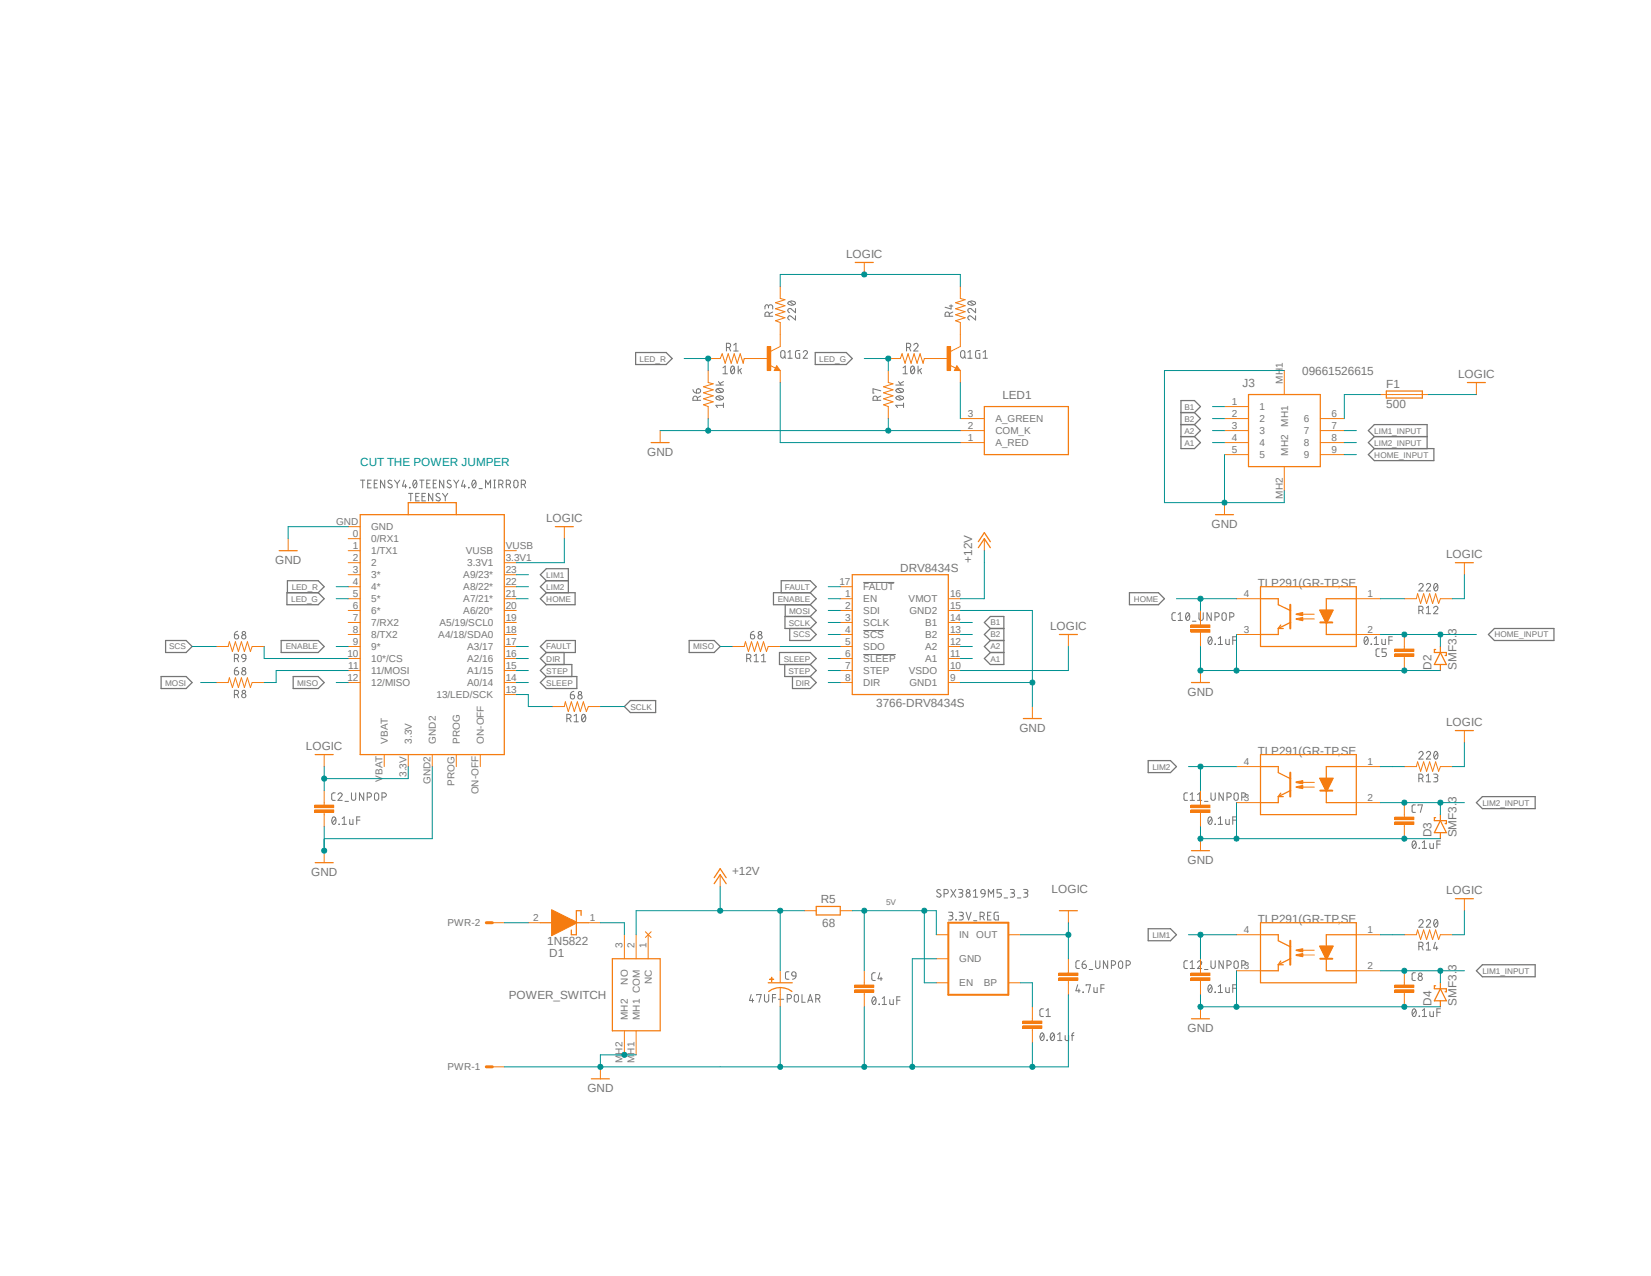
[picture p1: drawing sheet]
<svg xmlns="http://www.w3.org/2000/svg" width="279mm" height="216mm" viewBox="0 0 279 216" stroke-linecap="round" stroke-linejoin="round" font-family="sans-serif">
<path d="M27.1 41.5l236.1 143.8M263.2 41.5l-236.1 143.8" fill="none" stroke="#fff" stroke-width=".17"/>
<g fill="none" stroke="#757575" stroke-width=".17">
<path d="M122.9 58.8h.6a.37 .37 0 0 0 .1-.4 .37 .37 0 0 0-.3-.3h-.4v1.3M123.4 58.8l.3 .6M124.2 58.4l.3-.3v1.3M124.2 59.4h.7M130 51.9l.1-.2a.37 .37 0 0 1 .4-.1 .37 .37 0 0 1 .3 .3v.4M130 52.1v-.4l-.3-.1-.2 .3v.4M130.2 53.5l-.1-.5a.37 .37 0 0 0-.4-.2 .37 .37 0 0 0-.2 .4v.3h1.3M130.8 52.8l-.6 .3M132.2 59.5a.37 .37 0 0 1 .4-.2 .37 .37 0 0 1 .2 .3v.8l-.3 .2-.3-.2zM133.3 59.6l.4-.3v1.3M133.4 51.1h.1a.76 .76 0 0 1 1.1 .2 .8 .8 0 0 1-1.3 0zM133.6 51l.7 .6"/>
<path d="M134.6 53.4v.7l-.7-.5a.29 .29 0 0 0-.5 0 .35 .35 0 0 0 .2 .5M134.6 52.2v.7l-1-.7a.33 .33 0 0 0-.3 .5l.3 .2M135.3 59.3l-.6 .1-.1 .9 .2 .3h.5v-.7h-.2M135.9 59.6a.34 .34 0 0 1 .5-.3 .34 .34 0 0 1 .1 .6l-.6 .7h.8M153.4 58.8h.6a.37 .37 0 0 0 .1-.5 .37 .37 0 0 0-.3-.2h-.4v1.3M153.8 58.8l.3 .6M154.6 58.4a.36 .36 0 0 1 .6-.3 .36 .36 0 0 1 .1 .6l-.7 .7h.8M160.7 53.5l-.1-.5a.37 .37 0 0 0-.4-.2 .37 .37 0 0 0-.3 .4v.3h1.3M160.7 51.8h.5M161 51.6v.7l-1.1-.3M161.2 52.8l-.5 .3M162.6 59.5a.34 .34 0 0 1 .4-.2 .34 .34 0 0 1 .3 .3v.6a.36 .36 0 0 1-.4 .4 .36 .36 0 0 1-.3-.4z"/>
<path d="M163.8 59.6l.4-.3v1.3M163.8 51.1h.2a.82 .82 0 0 1 1.1 .2 .8 .8 0 0 1-1.3 0zM164.1 51l.7 .6M165.1 53.4v.7l-.7-.5a.35 .35 0 0 0-.6 0 .35 .35 0 0 0 .3 .5M165.1 52.2v.7l-.7-.6a.37 .37 0 0 0-.6 .1 .37 .37 0 0 0 .3 .5M165.8 59.3l-.7 .1v.9l.1 .3h.6v-.7h-.2M166.4 59.6l.4-.3v1.3M117.3 65.9v.3l.6 .3M117.9 65.9a.37 .37 0 0 1 .6 .1 .37 .37 0 0 1-.3 .5h-.3zM118 67.7l-.1-.5a.34 .34 0 0 0-.6 0v.5h1.3M118.6 67l-.6 .3M121.2 65.2h1.2"/>
<path d="M121.2 67.2l.1-.1a.8 .8 0 0 1 1.1 .2 .72 .72 0 0 1-1.2 0zM121.2 65.9l.1-.1a.76 .76 0 0 1 1.1 .3 .76 .76 0 0 1-1.2 0zM121.4 67.1l.7 .5M121.4 65.8l.7 .6M121.6 64.6l.4 .6M122.3 62.2l.4-.3v1.3M122.3 63.2h.8M122.4 68.6h-1.2l.2 .4M122.4 68.2v.8M122.4 64.6l-.6 .3M123.8 62l.2-.1a.8 .8 0 0 1 0 1.3 .84 .84 0 0 1-.2-1.2zM124.2 62.2l-.5 .7"/>
<path d="M124.9 61.9v1.3M125.2 62.6l.3 .6M125.5 62.4l-.6 .4M132.7 60.3l.3 .3M133.3 60.6h.8M148.5 67.7l-.1-.5a.37 .37 0 0 0-.4-.2 .37 .37 0 0 0-.3 .4v.3h1.4M149.1 66.1l-1.4-.3v.7h.2M149.1 67l-.6 .3M151.6 65.2h1.3M151.7 67.2l.1-.1a.84 .84 0 0 1 1.1 .2 .76 .76 0 0 1-1.3 0zM151.7 65.9l.1-.1a.79 .79 0 0 1 1.1 .3 .8 .8 0 0 1-1.3 0zM151.9 67.1l.7 .5"/>
<path d="M151.9 65.8l.7 .6M152.1 64.6l.4 .6M152.8 63.2h.7M152.8 62.2l.4-.3v1.3M152.9 68.6h-1.3l.3 .4M152.9 68.2v.8M152.9 64.6l-.6 .3M154.2 62.1l.2-.2a.76 .76 0 0 1 0 1.3 .82 .82 0 0 1-.2-1.1zM154.7 62.2l-.6 .7M155.4 61.9v1.3M155.6 62.6l.4 .6M156 62.4l-.6 .4"/>
<path d="M163.2 60.3l.2 .3M163.8 60.6h.7M166.4 60.6h.7M61 81.2h.7M61.4 81.2v1.3M62.2 81.8h.5M62.8 81.2h-.6v1.3h.6M63.3 81.8h.5M63.9 81.2h-.6v1.3h.6M65.1 81.2v1.3l-.7-1.3v1.3M66.3 81.4a.33 .33 0 0 0-.4-.1 .33 .33 0 0 0-.2 .4l.6 .4a.32 .32 0 0 1-.2 .4l-.4-.2M66.8 81.2l.4 .6"/>
<path d="M67.2 81.8v.7M67.6 81.2l-.4 .6M68.4 81.2l-.3 1.1h.7M68.6 82v.5M69.1 83.5h.7M69.3 82.5h.1zM69.5 83.5v1.3M70.1 81.3l.1-.1a.8 .8 0 0 1 0 1.3l-.2-.2a.93 .93 0 0 1 .1-1zM70.4 84h.4M70.5 81.5l-.6 .8M71 83.5h-.6v1.3h.6M71 81.2h.8"/>
<path d="M71.4 81.2v1.3M71.4 84h.5M72 83.5h-.6v1.3h.6M72.2 81.8h.4M72.8 81.2h-.6v1.3h.6M73.2 83.5v1.3l-.7-1.3v1.3M73.3 81.8h.4M73.9 81.2h-.6v1.3h.6M74.4 83.6l-.4-.1-.2 .3 .2 .2 .5 .3v.3a.45 .45 0 0 1-.7 0M74.9 83.5l.5 .6M75.1 81.2v1.3l-.7-1.3v1.3M75.4 84.1v.7"/>
<path d="M75.8 83.5l-.4 .6M76.3 81.4a.33 .33 0 0 0-.4-.2 .33 .33 0 0 0-.2 .3l.1 .3 .5 .3a.32 .32 0 0 1-.2 .4l-.5-.2M76.8 81.2l.4 .6M77.2 81.8v.7M77.6 81.2l-.4 .6M78.4 81.2l-.3 1.1h.7M78.6 82v.5M79.3 82.5h.1zM80.1 81.3l.1-.1a.8 .8 0 0 1 0 1.3l-.2-.2a.93 .93 0 0 1 .1-1zM80.5 81.5l-.6 .8M81.1 82.7h.5M82.2 82.5v-1.3l.4 .8 .4-.8v1.3"/>
<path d="M83.6 81.2h.3M83.6 82.5h.3M83.7 81.2v1.3M84.4 82l.6-.1a.37 .37 0 0 0 .1-.4 .37 .37 0 0 0-.3-.3h-.4v1.3M84.8 82l.3 .5M85.7 82l.5-.1a.37 .37 0 0 0 .2-.4 .37 .37 0 0 0-.3-.3h-.4v1.3M86.1 82l.3 .5M87 81.4a.34 .34 0 0 1 .6 0l.1 .8a.38 .38 0 0 1-.6 .3 1.12 1.12 0 0 1-.1-1.1zM88.2 82l.6-.1a.37 .37 0 0 0 .1-.4 .37 .37 0 0 0-.3-.3h-.4v1.3M88.6 82l.3 .5M146.1 98.6h5.2M240.1 99a.38 .38 0 0 1 .5-.3 .38 .38 0 0 1 .2 .5l-.7 .8h.7"/>
<path d="M241.4 99a.35 .35 0 0 1 .5-.3 .35 .35 0 0 1 .1 .6l-.6 .7h.7M242.8 98.8l.2-.1a.76 .76 0 0 1 0 1.3 .78 .78 0 0 1-.2-1.2zM243.3 99l-.6 .7M39.7 113.5h.4a.37 .37 0 0 1 .2 .6 .37 .37 0 0 1-.6-.1zM39.7 107.4h.4a.37 .37 0 0 1 .2 .6 .37 .37 0 0 1-.6-.1zM39.7 117.5h.3a.36 .36 0 0 0 .4-.3 .36 .36 0 0 0-.4-.4h-.3v1.3M39.7 111.4h.3a.36 .36 0 0 0 .4-.3 .36 .36 0 0 0-.4-.4h-.3v1.3M40.1 117.5l.3 .6M40.1 111.4l.3 .6M40.2 112.9a.58 .58 0 0 0-.5 .6M40.2 106.8a.58 .58 0 0 0-.5 .6M40.9 110.9a.37 .37 0 0 1 .4-.2 .37 .37 0 0 1 .3 .3v.4h-.4l-.3-.1z"/>
<path d="M41.6 111.4a.58 .58 0 0 1-.5 .6M96.5 117.6h.5a.37 .37 0 0 1 .1 .6 .37 .37 0 0 1-.6-.3zM97.1 117l-.5 .3-.1 .3M126.4 111.4h.3a.36 .36 0 0 0 .4-.3 .36 .36 0 0 0-.4-.4h-.3v1.3M126.8 111.4l.3 .6M127 107.4h.6a.37 .37 0 0 1 0 .7 .37 .37 0 0 1-.6-.3zM127.6 106.8l-.5 .3-.1 .3M127.6 111l.4-.3v1.3M127.6 112h.8M128.9 112h.7M128.9 111l.3-.3v1.3M146.1 106.7h3.5"/>
<path d="M146.1 110.7h5.5M198.9 103.7h-.4l-.2 .3 .1 .8 .1 .1 .4 .1M199.4 105h.7M199.4 104l.3-.3v1.3M200.8 103.7h.2a.8 .8 0 0 1 0 1.3 .84 .84 0 0 1-.2-1.3zM201.3 104l-.6 .7M201.8 105.1h.6M202.9 103.7v.9a.36 .36 0 0 0 .4 .4 .36 .36 0 0 0 .3-.4v-.9M204.6 107.8l.2-.1a.76 .76 0 0 1 0 1.4 .8 .8 0 0 1-.2-1.3zM205 103.7v1.3l-.7-1.3v1.3M205.1 108l-.6 .8M205.6 104.4l.7-.2v-.4l-.7-.1v1.3"/>
<path d="M205.6 109l.1 .1zM206.2 109.1h.7M206.2 108l.3-.3v1.4M207 103.7h.3a1.01 1.01 0 0 1 0 1.2h-.3a1.01 1.01 0 0 1 0-1.2zM207.4 108.2v.6l.3 .3h.3v-.9M208.1 104.4l.7-.2v-.4l-.7-.1v1.3M208.6 108.3h.6M209.2 107.7h-.6v1.4M231 107.8l.2-.1a.76 .76 0 0 1 0 1.4 .84 .84 0 0 1-.2-1.3zM231.5 108l-.6 .8M232 109l.1 .1zM232.6 109.1h.7"/>
<path d="M232.6 108l.3-.3v1.4M233.4 109.8l-.5 .1a1.29 1.29 0 0 0 .1 1.1l.4 .1M233.8 108.2v.6l.3 .3h.3v-.9M234.6 109.8h-.7v.6h.6l.1 .3-.1 .3-.6 .1M235 108.3h.6M235.6 107.7h-.6v1.4M240.1 103.3h.6a.37 .37 0 0 0 .1-.4 .37 .37 0 0 0-.3-.3h-.4v1.2M240.6 103.3l.2 .5M241.4 102.9l.3-.3v1.2M241.4 103.8h.7M242.6 102.9a.35 .35 0 0 1 .5-.3 .35 .35 0 0 1 .1 .5l-.6 .7h.7M56.3 138.3l.2-.1a.76 .76 0 0 1 0 1.3 .78 .78 0 0 1-.2-1.2z"/>
<path d="M56.7 134.2h-.4l-.2 .3 .1 .8 .1 .1h.4M56.8 138.5l-.6 .7M57.2 134.5a.34 .34 0 0 1 .5-.3 .34 .34 0 0 1 .1 .5l-.6 .7h.7M57.4 139.4h.1M57.9 139.5h.7M57.9 138.5l.4-.3v1.3M58.4 135.6h.6M59.2 138.6l.1 .9h.4v-.9M59.5 134.2v1.1a.37 .37 0 0 0 .4 .1 .37 .37 0 0 0 .3-.3v-.9M60.4 138.8h.5M60.9 138.2h-.5v1.3M61.6 134.2v1.2l-.8-1.2v1.2"/>
<path d="M62.1 134.9l.6-.1a.37 .37 0 0 0 .2-.4 .37 .37 0 0 0-.4-.2h-.4v1.2M63.4 134.3a.37 .37 0 0 1 .4-.1 .37 .37 0 0 1 .3 .3v.6a.36 .36 0 0 1-.4 .3 .36 .36 0 0 1-.3-.3zM64.6 134.9l.6-.1 .2-.3-.1-.2-.3-.1h-.4v1.2M95.9 121.6a.58 .58 0 0 0 .7-.4l-.2-.3h-.5v1.2M96.4 121.6l.2 .5M97.2 121.1l.3-.2v1.2M97.2 122.1h.7M98.6 120.9h.2a.72 .72 0 0 1 0 1.2 .78 .78 0 0 1-.2-1.2zM99.1 121.1l-.6 .7M201 134.2h-.5l-.1 .3v.8l.1 .1h.5M201.4 135.4h.7M201.4 134.5l.4-.3v1.2"/>
<path d="M202.6 135.4h.8M202.6 134.5l.4-.3v1.2M203.8 135.6h.6M204.6 138.3l.2-.1a.72 .72 0 0 1 0 1.3 .75 .75 0 0 1-.2-1.2zM204.9 134.2l.1 1.1a.37 .37 0 0 0 .4 .1 .37 .37 0 0 0 .3-.3v-.9M205.1 138.5l-.6 .7M205.6 139.4l.1 .1zM206.2 139.5h.7M206.2 138.5l.3-.3v1.3M207 134.2v1.2l-.7-1.2v1.2M207.4 138.6v.7l.2 .2h.4v-.9M207.6 134.9l.7-.2v-.4l-.7-.1v1.2"/>
<path d="M208.6 138.8h.6M208.9 134.3a.37 .37 0 0 1 .4-.1 .37 .37 0 0 1 .2 .3v.8a.37 .37 0 0 1-.4 .1 .37 .37 0 0 1-.3-.3zM209.2 138.2h-.6v1.3M210.1 134.9l.7-.2v-.4l-.7-.1v1.2M239.5 136.2l-.5 .1a1.29 1.29 0 0 0 .1 1.2h.4M240 136.3v-.1h.7l-.3 1.3M240.1 127.4l.3-.2a.34 .34 0 0 1 .4 .1 .34 .34 0 0 1-.1 .4l-.6 .7h.7M240.1 131.7h.4a.36 .36 0 0 0 .3-.4 .36 .36 0 0 0-.3-.3h-.4v1.3M240.6 131.7l.2 .6M241.4 127.4a.35 .35 0 0 1 .5-.3 .35 .35 0 0 1 .1 .6l-.6 .7h.7M241.4 131.3l.3-.3v1.3M241.4 132.3h.7"/>
<path d="M242.6 131h.4l.3 .2-.1 .3-.4 .1M242.8 127.2l.2-.1a.8 .8 0 0 1 0 1.3 .84 .84 0 0 1-.2-1.2zM243 131.6h.2a.37 .37 0 0 1 .1 .4 .37 .37 0 0 1-.3 .3h-.4M243.3 127.4l-.6 .7M159.2 150.6a.33 .33 0 0 0-.5-.1 .33 .33 0 0 0-.1 .4l.6 .4a.32 .32 0 0 1-.2 .5l-.5-.2M159.8 151.2h.5a.37 .37 0 0 0 .2-.4 .37 .37 0 0 0-.4-.3h-.3v1.3M160.5 154.3l.7 .1v.2v.3h-.5M160.9 154.9l.3 .2 .1 .2-.1 .2-.3 .2h-.4M160.9 150.5l.9 1.3M161.8 150.5l-.9 1.3M161.8 155.6v.1zM162.2 150.5h.6l.1 .2-.1 .3-.5 .1"/>
<path d="M162.3 154.3l.6 .1 .1 .2-.1 .3h-.5M162.6 151.1a.36 .36 0 0 1 .3 .3 .36 .36 0 0 1-.3 .4h-.4M162.6 154.9l.3 .1a.37 .37 0 0 1 .1 .4 .37 .37 0 0 1-.4 .3h-.3M163.5 154.3l.4 1.4 .4-1.4M164.7 150.8l.4-.3v1.3M164.7 151.8h.7M164.8 155.8h.5M165.9 155.1l.6-.2v-.4l-.6-.2v1.4M166 150.7a.37 .37 0 0 1 .5-.2 .37 .37 0 0 1 .2 .4v.3h-.5l-.2-.1zM166.3 155.1l.3 .6M166.7 151.2a.58 .58 0 0 1-.6 .6M167.1 154.9h.5"/>
<path d="M167.3 151.8v-1.3l.4 .7 .4-.7v1.3M167.7 154.3h-.6v1.4h.6M169 154.3h-.5l-.3 .2v1l.3 .2h.5v-.8h-.3M169.5 150.5h-.8v.6h.5a.36 .36 0 0 1 .3 .3 .36 .36 0 0 1-.3 .4h-.5M169.9 151.9h.6M171 150.5h.6l.1 .2-.1 .3-.5 .1M171.3 151.1h.2a.37 .37 0 0 1 .2 .4 .37 .37 0 0 1-.4 .3h-.3M172.2 151.9h.6M173.2 150.5h.6l.1 .2-.1 .3-.4 .1M173.6 151.1h.2a.37 .37 0 0 1 .1 .4 .37 .37 0 0 1-.3 .3h-.4M239.1 142.3h.2a.72 .72 0 0 1 0 1.3 .78 .78 0 0 1-.2-1.3zM239.6 142.6l-.6 .7"/>
<path d="M240.1 155.9a.36 .36 0 0 1 .5-.3 .36 .36 0 0 1 .1 .6l-.6 .7h.7M240.2 143.5v.1zM240.7 143.6h.7M240.7 142.6l.3-.3v1.3M241.4 155.9a.35 .35 0 0 1 .5-.3 .35 .35 0 0 1 .1 .6l-.6 .7h.7M241.4 159.7l.3-.3v1.3M242 142.7v.6l.1 .3h.5v-.9M242.8 155.6h.2a.8 .8 0 0 1 0 1.3l-.3-.2a.93 .93 0 0 1 .1-1.1zM242.9 159.4l-.3 1h.7M243.2 142.8h.6M243.3 155.9l-.6 .7M243.8 142.3h-.6v1.3"/>
<path d="M127.1 168.3l-.3 1h.8M127.3 169v.6M128.1 168.4v-.1h.7l-.4 1.3M129.4 168.3v1.1l.4 .2 .2-.2 .1-1.1M130.7 168.8h.6M131.3 168.3h-.6v1.3M131.7 169.1h.9M133.2 169h.6a.37 .37 0 0 0 .1-.5 .37 .37 0 0 0-.3-.2h-.4v1.3M133.5 164.4l-.4 .1-.2 .2 .1 .9 .5 .1M134.2 164.5a.38 .38 0 0 1 .5 .3v.3h-.6l-.1-.3zM134.6 168.3h.4l.1 .3v.8l-.3 .2-.2-.1-.2-.3v-.6zM134.7 165.1a.58 .58 0 0 1-.6 .6"/>
<path d="M135.7 168.3v1.3h.6M136.7 169.6l.4-1.3 .4 1.3M136.8 169.2h.6M138 169h.6a.37 .37 0 0 0 .2-.5 .37 .37 0 0 0-.4-.2h-.4v1.3M138.5 169l.3 .6M147.7 168.7h.2a.8 .8 0 0 1 0 1.3 .8 .8 0 0 1-.2-1.3zM148.1 164.6h-.4l-.2 .3 .1 .9 .5 .1M148.2 169l-.6 .7M148.8 169.9v.1zM148.9 164.6l-.3 1h.7M149.1 165.4v.5M149.3 170h.7"/>
<path d="M149.3 169l.3-.3v1.3M150.6 169.1v.7l.2 .2h.4v-.9M151.8 169.2h.5M152.3 168.7h-.5v1.3M176.2 174.8h.2a.8 .8 0 0 1 0 1.3 .8 .8 0 0 1-.2-1.3zM176.6 170.7h-.5l-.1 .3v.9l.6 .1M176.6 175l-.5 .8M177 172h.8M177 171l.4-.3v1.3M177.2 176v.1zM177.9 174.8h.2a.76 .76 0 0 1 0 1.3 .8 .8 0 0 1-.2-1.3zM178.4 175l-.6 .8"/>
<path d="M179 176.1h.7M179 175l.4-.2v1.3M180.3 175.2v.7l.2 .2h.3v-.9M181.3 175.2h.4M181.7 174.8l-.3 .2v1.1M182.4 166.6l-.3 1h.7M182.6 167.3v.6M182.7 162.6h-.5l-.1 .3v.8l.6 .2M183.1 163.2h.5a.37 .37 0 0 1 .2 .5 .37 .37 0 0 1-.6 0zM183.3 167.9h.1M183.7 162.6l-.5 .3-.1 .3M183.8 166.8v-.2h.7l-.3 1.3"/>
<path d="M184.3 164h.6M185.1 167.1v.8h.2h.4v-.8M185.4 162.6l.1 1.1a.37 .37 0 0 0 .4 .2 .37 .37 0 0 0 .2-.4v-.9M186.3 167.2h.6M186.9 166.6h-.6v1.3M187.5 162.6v1.3l-.8-1.3v1.3M188.1 163.3h.4a.38 .38 0 0 0 .3-.4 .38 .38 0 0 0-.3-.3h-.4v1.3M189.5 162.6a.34 .34 0 0 1 .5 .3v.6a.36 .36 0 0 1-.4 .4 .36 .36 0 0 1-.3-.4v-.6zM190.6 163.3h.4a.38 .38 0 0 0 .3-.4 .38 .38 0 0 0-.3-.3h-.4v1.3M201 162.6h-.5l-.1 .3v.8l.6 .2M201.4 163.9h.7M201.4 162.9l.4-.3v1.3"/>
<path d="M202.6 162.9a.36 .36 0 0 1 .5-.3 .36 .36 0 0 1 .2 .6l-.7 .7h.8M203.8 164h.6M204.6 166.7l.2-.1a.76 .76 0 0 1 0 1.3 .77 .77 0 0 1-.2-1.2zM204.9 162.6l.1 1.1a.37 .37 0 0 0 .4 .2 .37 .37 0 0 0 .3-.4v-.9M205.1 166.9l-.6 .7M205.6 167.9h.1zM206.2 167.9h.7M206.2 166.9l.3-.3v1.3M207 162.6v1.3l-.7-1.3v1.3M207.4 167.1v.6l.3 .2h.3v-.8M207.6 163.3a.58 .58 0 0 0 .8-.4 .58 .58 0 0 0-.8-.3v1.3M208.6 167.2h.6"/>
<path d="M209 162.6h.2l.3 .2v.9a.37 .37 0 0 1-.4 .2 .37 .37 0 0 1-.3-.4v-.6zM209.2 166.6h-.6v1.3M210.1 163.3a.58 .58 0 0 0 .8-.4 .58 .58 0 0 0-.8-.3v1.3M239.1 170.8l.2-.1a.76 .76 0 0 1 0 1.3 .8 .8 0 0 1-.2-1.2zM239.5 164.6h-.4a1.29 1.29 0 0 0-.1 1.2l.5 .1M239.6 171l-.6 .7M240.1 160.1h.6a.37 .37 0 0 0 .1-.4 .37 .37 0 0 0-.3-.3h-.4v1.3M240.2 171.9v.1zM240.6 160.1l.2 .6M240.7 171l.3-.3v1.3M240.7 172h.7M241.4 160.7h.7"/>
<path d="M242 171.2v.6l.2 .2h.4v-.8M243.1 160.1v.6M243.2 171.3h.6M243.8 170.7h-.6v1.3"/>
<circle cx="41.3" cy="107.8" r=".35"/>
<circle cx="41.3" cy="113.9" r=".35"/>
<circle cx="41.3" cy="117.7" r=".35"/>
<circle cx="41.3" cy="107.1" r=".29"/>
<circle cx="41.3" cy="117.1" r=".29"/>
<circle cx="41.3" cy="113.2" r=".29"/>
<circle cx="98.1" cy="117.9" r=".37"/>
<circle cx="98.1" cy="117.3" r=".28"/>
<circle cx="128.6" cy="107.8" r=".37"/>
<circle cx="128.6" cy="107.1" r=".28"/>
<circle cx="163.8" cy="150.8" r=".29"/>
<circle cx="163.8" cy="151.4" r=".37"/>
<circle cx="240.3" cy="165.5" r=".37"/>
<circle cx="240.4" cy="164.9" r=".29"/>
</g>
<g fill="none" stroke="#757575" stroke-width=".21">
<path d="M107.6 59.6h5.1l1 1.1-1 1h-5.1zM138 59.6h5.2l1 1.1-1 1h-5.2zM199.9 73.9h2.2M199.9 71.8h2.2M199.9 69.8h2.2M202.1 69.8l1.1-1-1.1-1h-2.2v8.1h2.2l1.1-1-1.1-1M202.1 71.8l1.1 1.1-1.1 1M202.1 69.8l1.1 1-1.1 1M232.6 75.9h10.1v2h-10.1l-1-1zM232.6 73.9h8.9M232.6 73.9l-1-1 1-1.1h8.9v4.1M232.6 73.9l-1 1 1 1"/>
<path d="M92.5 98.3l-1.1-1.1 1.1-1h3.7v4.1M92.5 98.3h3.7M92.5 98.3l-1.1 1 1.1 1M27.3 114.5h4.2l1 1-1 1h-4.2zM28 108.4h3.5l1 1-1 1h-3.5zM47.6 108.4h6.2l1.1 1-1.1 1h-6.2zM48.6 100.3h5.2l1.1 1-1.1 1h-5.2zM48.6 100.3v-2h5.2l1.1 1-1.1 1M49.6 114.5h4.2l1.1 1-1.1 1h-4.2zM91.4 109.4l1.1-1h4.9v2h-4.9zM91.4 101.3l1.1-1h4.8v2h-4.8zM92.5 114.5h5.1v2h-5.1l-1.1-1z"/>
<path d="M92.5 112.4h4.3v2.1M92.5 112.4l-1.1 1.1 1.1 1M92.5 110.4l-1.1 1 1.1 1M95.5 110.4v2M105.7 119.5l1-1h4.3v2.1h-4.3zM116.6 108.4h4.3l1 1-1 1h-4.3zM131.9 110.4h5.2l1 1-1 1h-5.2zM132.2 100.3v-2h4.9l1 1-1 1M132.8 112.4v2.1h4.3M132.9 102.3v2M133.6 106.3v2.1h3.5l1-1-1-1.1M134.1 114.5v2h3l1-1-1-1"/>
<path d="M137.1 112.4l1 1.1-1 1M137.1 104.3l1 1-1 1M137.1 104.3h-4.3v2h4.3M137.1 100.3l1 1-1 1M137.1 100.3h-6.2v2h6.2M137.1 102.3l1 1-1 1M167.6 106.3l-1-1 1-1h2.3v8.1h-2.3l-1-1 1-1M167.6 110.4h2.3M167.6 106.3h2.3M167.6 108.4h2.3M167.6 108.4l-1 1 1 1M167.6 106.3l-1 1.1 1 1"/>
<path d="M191.1 100.3h4.9l1.1 1-1.1 1h-4.9zM251.9 107.4l1-1.1h10.1v2.1h-10.1zM194.3 128.7h3.8l1 1-1 1h-3.8zM250.9 134.8h8.9v2h-8.9l-1-1zM194.3 157.1h3.8l1 1.1-1 1h-3.8zM249.9 164.3l1-1.1h8.9v2.1h-8.9z"/>
</g>
<g fill="none" stroke="#f57c10" stroke-width=".21">
<path d="M110.2 74.9h3M166.6 68.8h14.2v8.1h-14.2zM211.3 66.8h12.1v12.2h-12.1zM144.2 97.2h16.3v20.3h-16.3zM165.6 92.7l1-1.6 1 1.6M165.6 91.7l1-1.6 1 1.6M205.7 87.1h3M173.2 121.6h3M91.4 156.1h2.1M97.5 156.1h2.1M98.3 154.9v-.8h-.8v4.1h-.8v-.8M120.9 149.5l1-1.5 1 1.5"/>
<path d="M120.9 148.5l1-1.5 1 1.5M103.6 162.2h8.1v12.2h-8.1zM100.1 182.5h3"/>
</g>
<g fill="none" stroke="#f57c10" stroke-width=".17">
<path d="M111.7 72.9v2M162.5 74.9h4.1M162.5 72.9h4.1M162.5 70.8h4.1M207.2 74.9h4.1M207.2 72.9h4.1M207.2 70.8h4.1M207.2 68.8h4.1M207.2 76.9h4.1M217.3 62.7v4.1M217.3 79v4M223.4 74.9h4.1"/>
<path d="M223.4 72.9h4.1M223.4 70.8h4.1M223.4 76.9h4.1M142.2 99.3h2M166.6 91.1v2.1M207.2 85v2.1M142.2 101.3h2M142.2 103.3h2M142.2 105.3h2M142.2 107.4h2M142.2 109.4h2M142.2 111.4h2"/>
<path d="M142.2 113.5h2M142.2 115.5h2M160.5 101.3h2M160.5 103.3h2M160.5 105.3h2M160.5 107.4h2M160.5 109.4h2M160.5 111.4h2M160.5 113.5h2M160.5 115.5h2M174.7 119.5v2.1M83.3 156.1h2"/>
<path d="M89.4 156.1h2M99.6 156.1h2M105.7 158.2v4M107.7 158.2v4M109.2 157.6l1 1M109.7 158.2v4M110.2 157.6l-1 1M121.9 148v2M105.7 174.4v4.1M107.7 174.4v4.1M83.3 180.5h2M101.6 180.5v2"/>
</g>
<path d="M82.3 156.1h1M82.3 180.5h1" fill="none" stroke="#f57c10" stroke-width=".51"/>
<path d="M93.3 153.9l4.3 2.1v.2l-4.3 2.1z" fill-rule="evenodd" fill="#f57c10"/>
<g fill="none" stroke="#f57c10" stroke-width=".17">
<path d="M162.5 58.6l-1.6 .8M160.7 61.8l1 .5M161.9 61.9l.6 .8h-1zM249.9 64.7v2.1M48.8 91.1v2.1M58.9 89.1h2.1M58.9 99.3h2.1M58.9 97.2h2.1M58.9 93.2h2.1M58.9 95.2h2.1M58.9 91.1h2.1M85.3 99.3h2.1"/>
<path d="M85.3 97.2h2.1M85.3 93.2h2.1M85.3 95.2h2.1M58.9 115.5h2.1M58.9 113.5h2.1M58.9 111.4h2.1M58.9 109.4h2.1M58.9 107.4h2.1M58.9 105.3h2.1M58.9 103.3h2.1M58.9 101.3h2.1M85.3 115.5h2.1"/>
<path d="M85.3 113.5h2.1M85.3 111.4h2.1M85.3 109.4h2.1M85.3 107.4h2.1M85.3 105.3h2.1M85.3 103.3h2.1M85.3 101.3h2.1M85.3 117.5h2.1M180.8 107.4v2M54.9 127.7v2M65 127.7v2M69.1 127.7v2"/>
<path d="M73.2 127.7v2M77.2 127.7v2M81.3 127.7v2M54.9 143.9v2.1M93.3 153.9l4.3 2.1v.2l-4.3 2.1z"/>
</g>
<path d="M161.9 62.3l.1 .2h-.3l.2-.4 .4 .5h-.6M248.3 64.7h3.1M47.2 93.2h3.1M61 87.1h24.3v40.6h-24.3zM69.1 87.1v-2.1h8.1v2.1M179.3 107.4h3M53.3 127.7h3.1M53.3 146h3.1" fill="none" stroke="#f57c10" stroke-width=".21"/>
<path d="M160.3 58.6h.6v4.1h-.6z" fill-rule="evenodd" fill="#f57c10"/>
<path d="M132 58.6l-1.6 .8M160.3 58.6h.6v4.1h-.6zM162.5 56.6v2M130.3 61.8l.9 .5M131.4 61.9l.6 .8h-1zM158.5 60.7h2M162.5 62.7v2" fill="none" stroke="#f57c10" stroke-width=".17"/>
<path d="M131.4 62.3l.1 .2h-.3l.2-.4 .4 .5h-.6" fill="none" stroke="#f57c10" stroke-width=".21"/>
<path d="M129.8 58.6h.6v4.1h-.6z" fill-rule="evenodd" fill="#f57c10"/>
<g fill="none" stroke="#f57c10" stroke-width=".17">
<path d="M129.8 58.6h.6v4.1h-.6zM132 48.5v2l.8 .2-1.6 .5 1.6 .5-1.6 .5 1.6 .5-1.6 .6 1.6 .5-1.6 .5 .8 .3v4M146.3 44.4v2M162.5 48.5v2l.8 .2-1.6 .5 1.6 .5-1.6 .5 1.6 .5-1.6 .6 1.6 .5-1.6 .5 .8 .3v2M119.8 60.7h2.1l.3-.8 .5 1.6 .5-1.6 .5 1.6 .5-1.6 .6 1.6 .5-1.6 .5 1.6 .1-.8h4.1M119.8 62.7v2l.9 .2-1.7 .5 1.7 .6-1.7 .5 1.7 .5-1.7 .5 1.7 .5-1.7 .5 .8 .3v2M132 62.7v2M150.3 60.7h2.1l.3-.8 .5 1.6 .5-1.6 .5 1.6 .5-1.6 .5 1.6 .5-1.6 .5 1.6 .2-.8h2.1M150.3 62.7v2l.8 .2-1.6 .5 1.6 .6-1.6 .5 1.6 .5-1.6 .5 1.6 .5-1.6 .5 .8 .3v2M233.6 66.8h8.1M95.5 89.1v2M36.6 115.5h2l.2-.8 .5 1.6 .5-1.6 .5 1.6 .6-1.6 .5 1.6 .5-1.6 .5 1.6 .3-.8h2"/>
<path d="M36.6 109.4h2l.2-.8 .5 1.6 .5-1.6 .5 1.6 .6-1.6 .5 1.6 .5-1.6 .5 1.6 .3-.8h2M93.5 119.5h2l.2-.8 .5 1.7 .5-1.7 .5 1.7 .5-1.7 .5 1.7 .5-1.7 .5 1.7 .4-.9h2M123.9 109.4h2l.3-.8 .5 1.6 .5-1.6 .5 1.6 .5-1.6 .5 1.6 .5-1.6 .5 1.6 .3-.8h2M236.1 110.6h3.2v.4h-3.2zM236.1 109.8h3.2v.4h-3.2zM237.7 107.4v2.4M237.7 111v2.5M53.3 137h3.2v.5h-3.2zM53.3 136.2h3.2v.5h-3.2zM54.9 133.8v2.4M54.9 137.5v2.4M236.1 139.1h3.2v.4h-3.2z"/>
<path d="M236.1 138.3h3.2v.4h-3.2zM237.7 135.8v2.5M237.7 139.4v2.5M136.1 154.1h2M142.2 154.1h2M158.5 158.2h2M170.6 158.2h2.1M180.8 154.1v2M132 167.1v1.2M144.7 167.5h3.2v.4h-3.2zM144.7 166.7h3.2v.4h-3.2zM146.3 164.3v2.4"/>
<path d="M146.3 167.9v2.4M158.5 166.3h2M158.5 162.2h2M170.6 166.3h2.1M173.1 173.6h3.2v.4h-3.2zM173.1 172.8h3.2v.4h-3.2zM174.7 170.3v2.5M174.7 174v2.4M179.2 165.4h3.2v.5h-3.2zM179.2 164.6h3.2v.5h-3.2zM180.8 162.2v2.4M180.8 165.9v2.4"/>
<path d="M236.1 167.5h3.2v.4h-3.2zM236.1 166.7h3.2v.4h-3.2zM237.7 164.3v2.4M237.7 167.9v2.4"/>
</g>
<path d="M144.7 44.4h3.1M234.6 66.2h6.1v1.2h-6.1zM94 89.1h3M138.1 153.4h4.1v1.4h-4.1zM179.3 154.1h3M130 166.3h4.1M130.1 167.8a3.2 3.2 0 0 1 3.9 0" fill="none" stroke="#f57c10" stroke-width=".21"/>
<path d="M160.5 156.1h10.1v12.2h-10.1z" fill="none" stroke="#f57c10" stroke-width=".34"/>
<g fill="none" stroke="#f57c10" stroke-width=".42">
<path d="M236.1 110.8h3.2M236.1 110h3.2M53.3 137.2h3.2M53.3 136.4h3.2M236.1 139.3h3.2M236.1 138.5h3.2M144.7 167.7h3.2M144.7 166.9h3.2M173.1 173.8h3.2M173.1 173h3.2M179.2 165.7h3.2M179.2 164.8h3.2"/>
<path d="M236.1 167.7h3.2M236.1 166.9h3.2"/>
</g>
<path d="M130.3 165.7h.6z" fill-rule="evenodd" fill="#f57c10"/>
<path d="M130.3 165.7h.6z" fill="none" stroke="#f57c10" stroke-width=".17"/>
<path d="M130.6 165.4v.6z" fill-rule="evenodd" fill="#f57c10"/>
<path d="M209.3 101.3h4M209.3 107.4h4M220 103.9h2.4M220 104.7h2.4M229.5 101.3h4.1M229.5 107.4h4.1M130.6 165.4v.6zM132 164.3v2M132 168.3v2" fill="none" stroke="#f57c10" stroke-width=".17"/>
<path d="M213.3 99.3h16.2v10.1h-16.2zM213.3 101.3h3v1l2.1 1M216.3 106.3v1.1h-3M216.3 106.3h.9M216.7 105.7l-.4 .6M218.4 105.3l-2.1 1M223.4 103.3h2.1l-1 2zM224.5 105.3v2.1h5M229.5 101.3h-5v2" fill="none" stroke="#f57c10" stroke-width=".21"/>
<path d="M218.4 102.3v4M223.4 105.3h2.1" fill="none" stroke="#f57c10" stroke-width=".34"/>
<path d="M223.3 103.2h2.3l-1.1 2.3h-.1z" fill-rule="evenodd" fill="#f57c10"/>
<path d="M223.3 103.2h2.3l-1.1 2.3h-.1z" fill="none" stroke="#f57c10" stroke-width=".17"/>
<path d="M219.3 103.9l1.2-.3v.6z" fill-rule="evenodd" fill="#f57c10"/>
<path d="M219.3 103.9l1.2-.3v.6z" fill="none" stroke="#f57c10" stroke-width=".17"/>
<path d="M219.3 104.7l1.2-.2v.5z" fill-rule="evenodd" fill="#f57c10"/>
<path d="M247.8 95.2v2M203.2 113.5v2M219.3 104.7l1.2-.2v.5zM237.7 101.3h2l.2-.8 .5 1.6 .5-1.6 .5 1.6 .5-1.6 .5 1.6 .6-1.6 .5 1.6 .3-.8h2M209.3 129.7h4M209.3 135.8h4M220 132.4h2.4M220 133.2h2.4M229.5 129.7h4.1M229.5 135.8h4.1" fill="none" stroke="#f57c10" stroke-width=".17"/>
<path d="M246.3 95.2h3M201.6 115.5h3.1M213.3 127.7h16.2v10.1h-16.2zM213.3 129.7h3v1l2.1 1M216.3 134.8v1h-3M216.3 134.8h.9M216.7 134.2l-.4 .6M218.4 133.8l-2.1 1M223.4 131.7h2.1l-1 2.1zM224.5 133.8v2h5M229.5 129.7h-5v2" fill="none" stroke="#f57c10" stroke-width=".21"/>
<path d="M218.4 130.7v4.1M223.4 133.8h2.1" fill="none" stroke="#f57c10" stroke-width=".34"/>
<path d="M223.3 131.7h2.3l-1.1 2.2h-.1z" fill-rule="evenodd" fill="#f57c10"/>
<path d="M223.3 131.7h2.3l-1.1 2.2h-.1z" fill="none" stroke="#f57c10" stroke-width=".17"/>
<path d="M219.3 132.3l1.2-.2v.5l-1.2-.2z" fill-rule="evenodd" fill="#f57c10"/>
<path d="M219.3 132.3l1.2-.2v.5l-1.2-.2z" fill="none" stroke="#f57c10" stroke-width=".17"/>
<path d="M219.3 133.1l1.2-.2v.5z" fill-rule="evenodd" fill="#f57c10"/>
<path d="M219.3 133.1l1.2-.2v.5zM237.7 129.7h2l.2-.8 .5 1.6 .5-1.6 .5 1.6 .5-1.6 .5 1.6 .6-1.6 .5 1.6 .3-.8h2M247.8 123.6v2M203.2 141.9v2M209.3 158.2h4M229.5 158.2h4.1M209.3 164.3h4M220 160.8h2.4M220 161.6h2.4M229.5 164.3h4.1" fill="none" stroke="#f57c10" stroke-width=".17"/>
<path d="M246.3 123.6h3M201.6 143.9h3.1M213.3 156.1h16.2v10.2h-16.2zM213.3 158.2h3v1l2.1 1M229.5 158.2h-5v2M216.3 163.2v1.1h-3M216.3 163.2h.9M216.7 162.6l-.4 .6M218.4 162.2l-2.1 1M223.4 160.2h2.1l-1 2zM224.5 162.2v2.1h5" fill="none" stroke="#f57c10" stroke-width=".21"/>
<path d="M218.4 159.2v4M223.4 162.2h2.1" fill="none" stroke="#f57c10" stroke-width=".34"/>
<path d="M223.3 160.1h2.3l-1.1 2.2h-.1z" fill-rule="evenodd" fill="#f57c10"/>
<path d="M223.3 160.1h2.3l-1.1 2.2h-.1z" fill="none" stroke="#f57c10" stroke-width=".17"/>
<path d="M219.3 160.7l1.2-.2v.6z" fill-rule="evenodd" fill="#f57c10"/>
<path d="M219.3 160.7l1.2-.2v.6z" fill="none" stroke="#f57c10" stroke-width=".17"/>
<path d="M219.3 161.5l1.2-.2v.6l-1.2-.2z" fill-rule="evenodd" fill="#f57c10"/>
<g fill="none" stroke="#f57c10" stroke-width=".17">
<path d="M201.5 106.6h3.3v.4h-3.3zM201.5 105.7h3.3v.5h-3.3zM203.2 103.3v2.4M203.2 107v2.4M201.5 137h3.3v.5h-3.3zM201.5 136.2h3.3v.5h-3.3zM203.2 133.8v2.4M203.2 137.5v2.4M237.7 158.2h2l.2-.8 .5 1.6 .5-1.6 .5 1.6 .5-1.6 .5 1.6 .6-1.6 .5 1.6 .3-.8h2M247.8 152.1v2M201.5 165.4h3.3v.5h-3.3zM201.5 164.6h3.3v.5h-3.3z"/>
<path d="M203.2 162.2v2.4M203.2 165.9v2.4M203.2 170.3v2.1M219.3 161.5l1.2-.2v.6l-1.2-.2z"/>
</g>
<g fill="none" stroke="#f57c10" stroke-width=".21">
<path d="M243 109.9h-.3v.5h2.1v.5h-.2M243.8 110.4l1 2h-2.1zM243.8 109.4v1M243.8 112.4v1.1M243 138.3h-.3v.6h2.1v.5h-.2M243.8 137.8v1.1M243.8 138.9l1 2h-2.1zM243.8 140.9v1M246.3 152.1h3M201.6 172.4h3.1M243 166.8h-.3v.5h2.1v.5h-.2M243.8 166.3v1"/>
<path d="M243.8 169.3v1M243.8 167.3l1 2h-2.1z"/>
</g>
<path d="M201.5 106.8h3.3M201.5 106h3.3M201.5 137.2h3.3M201.5 136.4h3.3M201.5 165.7h3.3M201.5 164.8h3.3" fill="none" stroke="#f57c10" stroke-width=".42"/>
<path d="M111.7 72.9h50.8M119.8 70.8v2.1" fill="none" stroke="#009292" stroke-width=".17"/>
<circle cx="119.8" cy="72.9" r=".43" fill="#009292"/>
<g fill="none" stroke="#009292" stroke-width=".17">
<path d="M150.3 70.8v2.1"/>
<circle cx="119.8" cy="72.9" r=".43"/>
</g>
<circle cx="150.3" cy="72.9" r=".43" fill="#009292"/>
<g fill="none" stroke="#009292" stroke-width=".17">
<path d="M207.2 76.9v8.1M217.3 62.7h-20.2v22.3h20.2v-2"/>
<circle cx="150.3" cy="72.9" r=".43"/>
</g>
<circle cx="207.2" cy="85" r=".43" fill="#009292"/>
<g fill="none" stroke="#009292" stroke-width=".17">
<path d="M162.5 115.5h12.2M162.5 103.3h12.2v16.2"/>
<circle cx="207.2" cy="85" r=".43"/>
</g>
<circle cx="174.7" cy="115.5" r=".43" fill="#009292"/>
<g fill="none" stroke="#009292" stroke-width=".17">
<path d="M58.9 89.1h-10.1v2M107.7 178.5h-6.1v2M146.3 170.3v10.2M158.5 162.2h-4.1v18.3M174.7 176.4v4.1h-89.4"/>
<circle cx="174.7" cy="115.5" r=".43"/>
</g>
<circle cx="105.7" cy="178.5" r=".43" fill="#009292"/>
<circle cx="105.7" cy="178.5" r=".43" fill="none" stroke="#009292" stroke-width=".17"/>
<circle cx="101.6" cy="180.5" r=".43" fill="#009292"/>
<circle cx="101.6" cy="180.5" r=".43" fill="none" stroke="#009292" stroke-width=".17"/>
<circle cx="146.3" cy="180.5" r=".43" fill="#009292"/>
<circle cx="146.3" cy="180.5" r=".43" fill="none" stroke="#009292" stroke-width=".17"/>
<circle cx="154.4" cy="180.5" r=".43" fill="#009292"/>
<g fill="none" stroke="#009292" stroke-width=".17">
<path d="M132 170.3v10.2"/>
<circle cx="154.4" cy="180.5" r=".43"/>
</g>
<circle cx="132" cy="180.5" r=".43" fill="#009292"/>
<g fill="none" stroke="#009292" stroke-width=".17">
<path d="M180.8 168.3v12.2h-6.1"/>
<circle cx="132" cy="180.5" r=".43"/>
</g>
<circle cx="174.7" cy="180.5" r=".43" fill="#009292"/>
<g fill="none" stroke="#009292" stroke-width=".17">
<path d="M54.9 139.9v4M73.2 129.7v12.2h-18.3"/>
<circle cx="174.7" cy="180.5" r=".43"/>
</g>
<circle cx="54.9" cy="143.9" r=".43" fill="#009292"/>
<g fill="none" stroke="#009292" stroke-width=".17">
<path d="M203.2 109.4v4.1h40.6M209.3 107.4v6.1"/>
<circle cx="54.9" cy="143.9" r=".43"/>
</g>
<circle cx="203.2" cy="113.5" r=".43" fill="#009292"/>
<circle cx="203.2" cy="113.5" r=".43" fill="none" stroke="#009292" stroke-width=".17"/>
<circle cx="237.7" cy="113.5" r=".43" fill="#009292"/>
<circle cx="237.7" cy="113.5" r=".43" fill="none" stroke="#009292" stroke-width=".17"/>
<circle cx="209.2" cy="113.5" r=".43" fill="#009292"/>
<g fill="none" stroke="#009292" stroke-width=".17">
<path d="M203.2 139.9v2h40.6M209.3 135.8v6.1"/>
<circle cx="209.2" cy="113.5" r=".43"/>
</g>
<circle cx="203.2" cy="141.9" r=".43" fill="#009292"/>
<circle cx="203.2" cy="141.9" r=".43" fill="none" stroke="#009292" stroke-width=".17"/>
<circle cx="237.7" cy="141.9" r=".43" fill="#009292"/>
<circle cx="237.7" cy="141.9" r=".43" fill="none" stroke="#009292" stroke-width=".17"/>
<circle cx="209.2" cy="141.9" r=".43" fill="#009292"/>
<g fill="none" stroke="#009292" stroke-width=".17">
<path d="M203.2 168.3v2h40.6M209.3 164.3v6"/>
<circle cx="209.2" cy="141.9" r=".43"/>
</g>
<circle cx="203.2" cy="170.3" r=".43" fill="#009292"/>
<circle cx="203.2" cy="170.3" r=".43" fill="none" stroke="#009292" stroke-width=".17"/>
<circle cx="237.7" cy="170.3" r=".43" fill="#009292"/>
<circle cx="237.7" cy="170.3" r=".43" fill="none" stroke="#009292" stroke-width=".17"/>
<circle cx="209.2" cy="170.3" r=".43" fill="#009292"/>
<g fill="none" stroke="#009292" stroke-width=".17">
<path d="M205.2 74.9h2M205.2 72.9h2M205.2 68.8h2M205.2 70.8h2M166.6 93.2v8.1h-4.1M32.5 109.4h4.1M87.4 113.5h2M87.4 111.4h2M101.6 119.5h4.1M140.2 113.5h2M140.2 115.5h2M140.2 105.3h2"/>
<path d="M140.2 107.4h2M162.5 111.4h2M162.5 105.3h2M162.5 107.4h2M162.5 109.4h2M121.9 150v4.1M136.1 154.1h-28.4v4.1"/>
<circle cx="209.2" cy="170.3" r=".43"/>
</g>
<circle cx="121.9" cy="154.1" r=".43" fill="#009292"/>
<g fill="none" stroke="#009292" stroke-width=".17">
<path d="M132 154.1v10.2"/>
<circle cx="121.9" cy="154.1" r=".43"/>
</g>
<circle cx="132" cy="154.1" r=".43" fill="#009292"/>
<g fill="none" stroke="#009292" stroke-width=".17">
<path d="M56.9 109.4h2M87.4 115.5h2M140.2 111.4h2M140.2 101.3h2M85.3 156.1h4.1M201.1 158.2h8.2M203.2 158.2v4"/>
<circle cx="132" cy="154.1" r=".43"/>
</g>
<circle cx="203.2" cy="158.2" r=".43" fill="#009292"/>
<g fill="none" stroke="#009292" stroke-width=".17">
<path d="M87.4 97.2h2M201.1 129.7h8.2M203.2 129.7v4.1"/>
<circle cx="203.2" cy="158.2" r=".43"/>
</g>
<circle cx="203.2" cy="129.7" r=".43" fill="#009292"/>
<g fill="none" stroke="#009292" stroke-width=".17">
<path d="M87.4 99.3h2M199.1 101.3h10.2M203.2 101.3v2"/>
<circle cx="203.2" cy="129.7" r=".43"/>
</g>
<circle cx="203.2" cy="101.3" r=".43" fill="#009292"/>
<g fill="none" stroke="#009292" stroke-width=".17">
<path d="M146.3 60.7h4v2M56.9 101.3h2M87.4 101.3h2M101.6 156.1h4.1v2.1"/>
<circle cx="203.2" cy="101.3" r=".43"/>
</g>
<circle cx="150.3" cy="60.7" r=".43" fill="#009292"/>
<g fill="none" stroke="#009292" stroke-width=".17">
<path d="M115.8 60.7h4v2M56.9 99.3h2"/>
<circle cx="150.3" cy="60.7" r=".43"/>
</g>
<circle cx="119.8" cy="60.7" r=".43" fill="#009292"/>
<g fill="none" stroke="#009292" stroke-width=".17">
<path d="M180.8 109.4v4.1h-18.3M54.9 129.7v4.1M69.1 129.7v2h-14.2"/>
<circle cx="119.8" cy="60.7" r=".43"/>
</g>
<circle cx="54.9" cy="131.7" r=".43" fill="#009292"/>
<g fill="none" stroke="#009292" stroke-width=".17">
<path d="M132 46.4h30.5M241.7 66.8h8.2"/>
<circle cx="54.9" cy="131.7" r=".43"/>
</g>
<circle cx="146.3" cy="46.4" r=".43" fill="#009292"/>
<g fill="none" stroke="#009292" stroke-width=".17">
<path d="M132 46.4v2.1M162.5 46.4v2.1M172.7 158.2h8.1M180.8 156.1v6.1"/>
<circle cx="146.3" cy="46.4" r=".43"/>
</g>
<circle cx="180.8" cy="158.2" r=".43" fill="#009292"/>
<g fill="none" stroke="#009292" stroke-width=".17">
<path d="M132 64.7v10.2h30.5M162.5 64.7v6.1M95.5 91.1v4.1h-8.1M140.2 99.3h2M247.8 97.2v4.1h-2M34 115.5h2.6M56.9 115.5h2M87.4 109.4h2M121.9 109.4h2M140.2 103.3h2M247.8 125.6v4.1h-2M144.2 154.1h14.3v4.1"/>
<path d="M146.3 154.1v10.2M156.4 154.1v12.2h2.1M247.8 154.1v4.1h-2"/>
<circle cx="180.8" cy="158.2" r=".43"/>
</g>
<circle cx="146.3" cy="154.1" r=".43" fill="#009292"/>
<circle cx="146.3" cy="154.1" r=".43" fill="none" stroke="#009292" stroke-width=".17"/>
<circle cx="156.4" cy="154.1" r=".43" fill="#009292"/>
<g fill="none" stroke="#009292" stroke-width=".17">
<path d="M233.6 66.8h-6.1v4M44.7 109.4v2h14.2M58.9 113.5h-12.2v2h-2M87.4 117.5h2v2h4.1M132 109.4h10.2M233.6 107.4h16.3M243.8 107.4v2M172.7 166.3h2v4"/>
<circle cx="156.4" cy="154.1" r=".43"/>
</g>
<circle cx="237.7" cy="107.4" r=".43" fill="#009292"/>
<circle cx="237.7" cy="107.4" r=".43" fill="none" stroke="#009292" stroke-width=".17"/>
<circle cx="243.7" cy="107.4" r=".43" fill="#009292"/>
<g fill="none" stroke="#009292" stroke-width=".17">
<path d="M227.5 76.9h2M227.5 72.9h2M233.6 164.3h14.2M243.8 164.3v2"/>
<circle cx="243.7" cy="107.4" r=".43"/>
</g>
<circle cx="237.7" cy="164.3" r=".43" fill="#009292"/>
<circle cx="237.7" cy="164.3" r=".43" fill="none" stroke="#009292" stroke-width=".17"/>
<circle cx="243.7" cy="164.3" r=".43" fill="#009292"/>
<g fill="none" stroke="#009292" stroke-width=".17">
<path d="M227.5 74.9h2M233.6 135.8h14.2M243.8 135.8v2"/>
<circle cx="243.7" cy="164.3" r=".43"/>
</g>
<circle cx="237.7" cy="135.8" r=".43" fill="#009292"/>
<circle cx="237.7" cy="135.8" r=".43" fill="none" stroke="#009292" stroke-width=".17"/>
<circle cx="243.7" cy="135.8" r=".43" fill="#009292"/>
<g fill="none" stroke="#009292" stroke-width=".17">
<path d="M233.6 101.3h4.1M233.6 129.7h4.1M233.6 158.2h4.1"/>
<circle cx="243.7" cy="135.8" r=".43"/>
</g>
<g font-size="2" fill="#757575">
<text x="143.2" y="43.6">LOGIC</text>
<text x="210.3" y="65.4">J3</text>
<text x="220.4" y="63.4">09661526615</text>
<text x="234.6" y="65.7">F1</text>
<text x="246.8" y="63.9">LOGIC</text>
<text x="169.6" y="67.5">LED1</text>
<text x="234.6" y="69.1">500</text>
<text x="109.5" y="77.1">GND</text>
<text x="92.4" y="88.3">LOGIC</text>
<text x="205" y="89.3">GND</text>
<text x="46.6" y="95.4">GND</text>
<text x="164.5" y="95.2" transform="rotate(-90 164.5 95.2)">+12V</text>
<text x="244.7" y="94.4">LOGIC</text>
<text x="152.4" y="96.7">DRV8434S</text>
<text x="212.8" y="99.3">TLP291(GR-TP,SE</text>
<text x="177.7" y="106.6">LOGIC</text>
<text x="242.2" y="113.3" transform="rotate(-90 242.2 113.3)">D2</text>
<text x="246.5" y="113.3" transform="rotate(-90 246.5 113.3)">SMF3.3</text>
<text x="148.3" y="119.5">3766-DRV8434S</text>
<text x="201" y="117.7">GND</text>
<text x="172.5" y="123.8">GND</text>
<text x="244.7" y="122.8">LOGIC</text>
<text x="51.8" y="126.9">LOGIC</text>
<text x="212.8" y="127.7">TLP291(GR-TP,SE</text>
<text x="242.2" y="141.7" transform="rotate(-90 242.2 141.7)">D3</text>
<text x="246.5" y="141.7" transform="rotate(-90 246.5 141.7)">SMF3.3</text>
<text x="52.7" y="148.2">GND</text>
<text x="123.9" y="148">+12V</text>
<text x="201" y="146.2">GND</text>
<text x="138.9" y="152.8">R5</text>
<text x="178" y="151">LOGIC</text>
<text x="244.7" y="151.3">LOGIC</text>
<text x="92.6" y="159.9">1N5822</text>
<text x="93" y="161.9">D1</text>
<text x="139.1" y="156.9">68</text>
<text x="212.8" y="156.1">TLP291(GR-TP,SE</text>
<text x="86.1" y="169">POWER_SWITCH</text>
<text x="242.2" y="170.1" transform="rotate(-90 242.2 170.1)">D4</text>
<text x="246.5" y="170.1" transform="rotate(-90 246.5 170.1)">SMF3.3</text>
<text x="201" y="174.6">GND</text>
<text x="99.4" y="184.8">GND</text>
</g>
<text font-size="2" fill="#009292" x="61" y="78.9">CUT THE POWER JUMPER</text>
<g font-size="1.7" fill="#757575">
<text x="217.1" y="64.9" transform="rotate(-90 217.1 64.9)">MH1</text>
<text x="163.8" y="70.5">3</text>
<text x="168.4" y="71.4">A_GREEN</text>
<text x="208.4" y="68.5">1</text>
<text x="208.4" y="70.5">2</text>
<text x="213.1" y="69.4">1</text>
<text x="213.1" y="71.4">2</text>
<text x="220.6" y="71.4">6</text>
<text x="225.3" y="70.5">6</text>
<text x="163.8" y="74.6">1</text>
<text x="163.8" y="72.6">2</text>
<text x="168.4" y="75.5">A_RED</text>
<text x="168.4" y="73.4">COM_K</text>
<text x="208.4" y="72.6">3</text>
<text x="208.4" y="74.6">4</text>
<text x="208.4" y="76.6">5</text>
<text x="213.1" y="73.4">3</text>
<text x="213.1" y="75.5">4</text>
<text x="213.1" y="77.5">5</text>
<text x="218" y="77.1" transform="rotate(-90 218 77.1)">MH2</text>
<text x="218" y="72.2" transform="rotate(-90 218 72.2)">MH1</text>
<text x="220.6" y="73.4">7</text>
<text x="220.6" y="75.5">8</text>
<text x="220.6" y="77.5">9</text>
<text x="225.3" y="72.6">7</text>
<text x="225.3" y="74.6">8</text>
<text x="225.3" y="76.6">9</text>
<text x="56.9" y="88.8">GND</text>
<text x="62.8" y="89.7">GND</text>
<text x="217.1" y="84.4" transform="rotate(-90 217.1 84.4)">MH2</text>
<text x="59.7" y="94.9">2</text>
<text x="59.7" y="92.9">1</text>
<text x="59.7" y="90.8">0</text>
<text x="62.8" y="95.8">2</text>
<text x="62.8" y="93.8">1/TX1</text>
<text x="62.8" y="91.7">0/RX1</text>
<text x="78.8" y="93.8">VUSB</text>
<text x="79.1" y="95.8">3.3V1</text>
<text x="85.6" y="92.9">VUSB</text>
<text x="85.6" y="94.9">3.3V1</text>
<text x="59.7" y="101">5</text>
<text x="59.7" y="99">4</text>
<text x="59.7" y="96.9">3</text>
<text x="62.8" y="101.9">5*</text>
<text x="62.8" y="99.9">4*</text>
<text x="62.8" y="97.8">3*</text>
<text x="78.4" y="101.9">A7/21*</text>
<text x="78.4" y="99.9">A8/22*</text>
<text x="78.4" y="97.8">A9/23*</text>
<text x="85.6" y="101">21</text>
<text x="85.6" y="99">22</text>
<text x="85.6" y="96.9">23</text>
<text x="142.1" y="99">17</text>
<text x="143" y="101">1</text>
<text x="146.1" y="101.9">EN</text>
<text x="146.1" y="99.9">FALUT</text>
<text x="153.8" y="101.9">VMOT</text>
<text x="160.8" y="101">16</text>
<text x="210.5" y="101">4</text>
<text x="231.4" y="101">1</text>
<text x="59.7" y="107.1">8</text>
<text x="59.7" y="105.1">7</text>
<text x="59.7" y="103">6</text>
<text x="62.8" y="108">8/TX2</text>
<text x="62.8" y="106">7/RX2</text>
<text x="62.8" y="103.9">6*</text>
<text x="74.2" y="108">A4/18/SDA0</text>
<text x="74.4" y="106">A5/19/SCL0</text>
<text x="78.4" y="103.9">A6/20*</text>
<text x="85.6" y="107.1">18</text>
<text x="85.6" y="105.1">19</text>
<text x="85.6" y="103">20</text>
<text x="143" y="103">2</text>
<text x="143" y="105.1">3</text>
<text x="143" y="107.1">4</text>
<text x="146.1" y="103.9">SDI</text>
<text x="146.1" y="106">SCLK</text>
<text x="146.1" y="108">SCS</text>
<text x="153.9" y="103.9">GND2</text>
<text x="156.5" y="108">B2</text>
<text x="156.5" y="106">B1</text>
<text x="160.8" y="107.1">13</text>
<text x="160.8" y="105.1">14</text>
<text x="160.8" y="103">15</text>
<text x="210.5" y="107.1">3</text>
<text x="231.4" y="107.1">2</text>
<text x="58.8" y="111.2">10</text>
<text x="58.9" y="113.2">11</text>
<text x="59.7" y="109.1">9</text>
<text x="62.8" y="112.1">10*/CS</text>
<text x="62.8" y="110">9*</text>
<text x="79.1" y="112.1">A2/16</text>
<text x="79.1" y="110">A3/17</text>
<text x="85.6" y="113.2">15</text>
<text x="85.6" y="111.2">16</text>
<text x="85.6" y="109.1">17</text>
<text x="143" y="109.1">5</text>
<text x="143" y="111.2">6</text>
<text x="143" y="113.2">7</text>
<text x="146.1" y="110">SDO</text>
<text x="146.1" y="112.1">SLEEP</text>
<text x="156.5" y="112.1">A1</text>
<text x="156.5" y="110">A2</text>
<text x="160.8" y="113.2">10</text>
<text x="160.8" y="111.2">11</text>
<text x="160.8" y="109.1">12</text>
<text x="58.8" y="115.2">12</text>
<text x="62.8" y="114.1">11/MOSI</text>
<text x="62.8" y="116.1">12/MISO</text>
<text x="73.9" y="118.2">13/LED/SCK</text>
<text x="79.1" y="116.1">A0/14</text>
<text x="79.1" y="114.1">A1/15</text>
<text x="85.6" y="115.2">14</text>
<text x="85.6" y="117.3">13</text>
<text x="143" y="115.2">8</text>
<text x="146.1" y="114.1">STEP</text>
<text x="146.1" y="116.1">DIR</text>
<text x="153.8" y="114.1">VSDO</text>
<text x="153.9" y="116.1">GND1</text>
<text x="160.8" y="115.2">9</text>
<text x="65.6" y="125.8" transform="rotate(-90 65.6 125.8)">VBAT</text>
<text x="69.7" y="125.8" transform="rotate(-90 69.7 125.8)">3.3V</text>
<text x="73.7" y="125.8" transform="rotate(-90 73.7 125.8)">GND2</text>
<text x="77.8" y="125.8" transform="rotate(-90 77.8 125.8)">PROG</text>
<text x="81.9" y="125.8" transform="rotate(-90 81.9 125.8)">ON-OFF</text>
<text x="68.8" y="131.4" transform="rotate(-90 68.8 131.4)">3.3V</text>
<text x="210.5" y="129.5">4</text>
<text x="231.4" y="129.5">1</text>
<text x="64.7" y="132.3" transform="rotate(-90 64.7 132.3)">VBAT</text>
<text x="72.9" y="132.7" transform="rotate(-90 72.9 132.7)">GND2</text>
<text x="76.9" y="133" transform="rotate(-90 76.9 133)">PROG</text>
<text x="81" y="134.4" transform="rotate(-90 81 134.4)">ON-OFF</text>
<text x="210.5" y="135.5">3</text>
<text x="231.4" y="135.5">2</text>
<text x="90.2" y="155.8">2</text>
<text x="99.8" y="155.8">1</text>
<text x="75.7" y="156.8">PWR-2</text>
<text x="105.4" y="160.4" transform="rotate(-90 105.4 160.4)">3</text>
<text x="107.4" y="160.4" transform="rotate(-90 107.4 160.4)">2</text>
<text x="109.4" y="160.4" transform="rotate(-90 109.4 160.4)">1</text>
<text x="162.3" y="158.7">IN</text>
<text x="165.2" y="158.8">OUT</text>
<text x="210.5" y="157.9">4</text>
<text x="231.4" y="157.9">1</text>
<text x="106.3" y="166.6" transform="rotate(-90 106.3 166.6)">NO</text>
<text x="110.3" y="166.5" transform="rotate(-90 110.3 166.5)">NC</text>
<text x="162.3" y="166.9">EN</text>
<text x="162.3" y="162.8">GND</text>
<text x="166.5" y="166.9">BP</text>
<text x="210.5" y="164">3</text>
<text x="231.4" y="164">2</text>
<text x="106.3" y="172.5" transform="rotate(-90 106.3 172.5)">MH2</text>
<text x="108.3" y="172.5" transform="rotate(-90 108.3 172.5)">MH1 COM</text>
<text x="105.4" y="179.8" transform="rotate(-90 105.4 179.8)">MH2</text>
<text x="107.4" y="179.8" transform="rotate(-90 107.4 179.8)">MH1</text>
<text x="75.7" y="181.1">PWR-1</text>
</g>
<g font-size="1.4" fill="#757575">
<text x="108.2" y="61.2">LED_R</text>
<text x="138.6" y="61.2">LED_G</text>
<text x="200.4" y="69.3">B1</text>
<text x="200.4" y="71.3">B2</text>
<text x="200.4" y="75.4">A1</text>
<text x="200.4" y="73.4">A2</text>
<text x="232.6" y="77.4">HOME_INPUT</text>
<text x="232.6" y="73.4">LIM1_INPUT</text>
<text x="232.6" y="75.4">LIM2_INPUT</text>
<text x="49.3" y="101.8">LED_G</text>
<text x="49.4" y="99.8">LED_R</text>
<text x="92.5" y="97.7">LIM1</text>
<text x="92.5" y="99.8">LIM2</text>
<text x="92.5" y="101.8">HOME</text>
<text x="131.6" y="101.8">ENABLE</text>
<text x="132.8" y="99.8">FAULT</text>
<text x="191.9" y="101.8">HOME</text>
<text x="133.5" y="105.9">SCLK</text>
<text x="133.6" y="103.8">MOSI</text>
<text x="134.2" y="107.9">SCS</text>
<text x="167.6" y="105.8">B1</text>
<text x="167.6" y="107.9">B2</text>
<text x="252.9" y="107.9">HOME_INPUT</text>
<text x="28.6" y="109.9">SCS</text>
<text x="48.3" y="109.9">ENABLE</text>
<text x="92.5" y="114">STEP</text>
<text x="92.5" y="111.9">DIR</text>
<text x="92.5" y="109.9">FAULT</text>
<text x="117.3" y="109.9">MISO</text>
<text x="132.6" y="111.9">SLEEP</text>
<text x="133.4" y="114">STEP</text>
<text x="167.6" y="111.9">A1</text>
<text x="167.6" y="109.9">A2</text>
<text x="27.9" y="116">MOSI</text>
<text x="50.3" y="116">MISO</text>
<text x="92.5" y="116">SLEEP</text>
<text x="134.7" y="116">DIR</text>
<text x="106.7" y="120.1">SCLK</text>
<text x="195" y="130.2">LIM2</text>
<text x="250.9" y="136.3">LIM2_INPUT</text>
<text x="149.9" y="153.1">5V</text>
<text x="195" y="158.7">LIM1</text>
<text x="250.9" y="164.8">LIM1_INPUT</text>
</g>
</svg>
